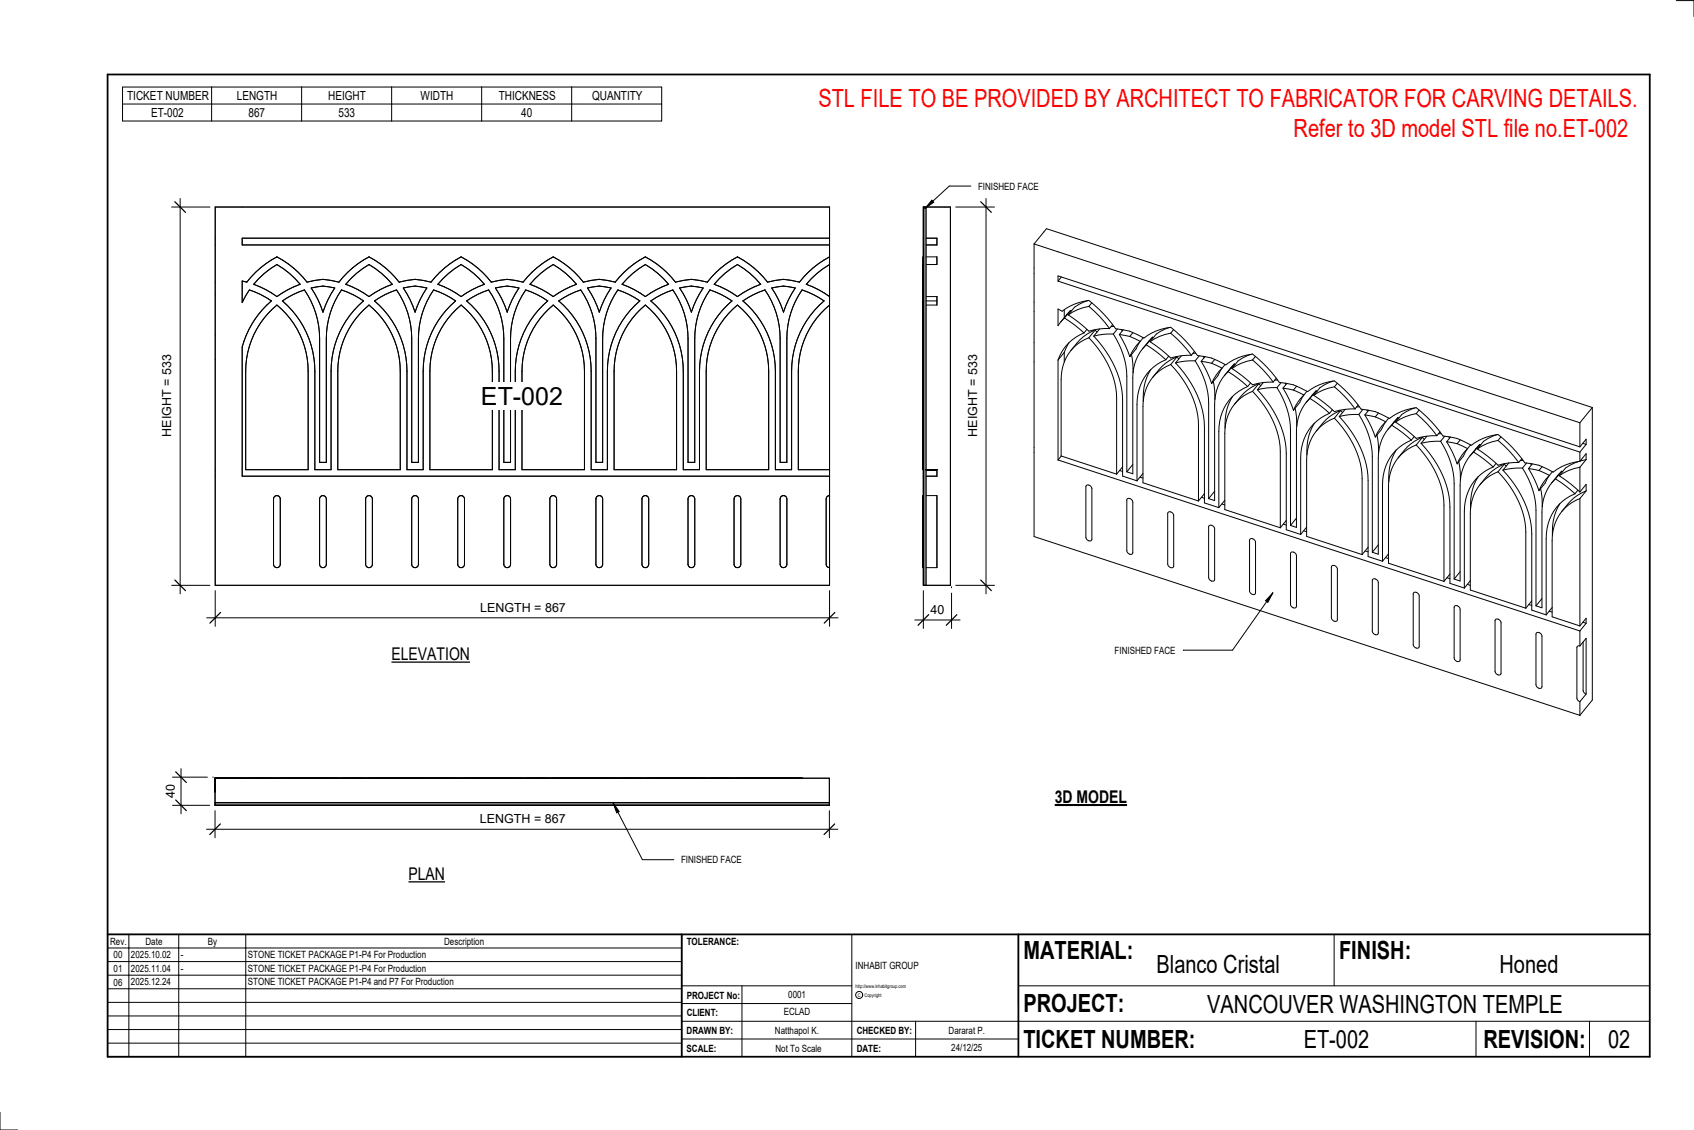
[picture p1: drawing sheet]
<svg xmlns="http://www.w3.org/2000/svg" width="914mm" height="610mm" viewBox="0 0 914 610" stroke-linecap="round" stroke-linejoin="round" font-family="sans-serif">
<path d="M498 112h2v204h-2z" fill="#7c7c7c"/>
<g fill="none" stroke="#000" stroke-width=".54">
<path d="M116 112h332v204h-332zM498 112h15v204h-15zM500 112v204M149 139l-8 6-8 7M149 139l9 6 8 7M199 139l-9 6-7 7M199 139l9 6 7 7M249 139l9 6 7 7M249 139l-9 6-7 7M299 139l8 6 8 7M299 139l-9 6-8 7M348 139l-9 6-7 7"/>
<path d="M348 139l9 6 8 7M398 139l-9 6-7 7M398 139l9 6 7 7M448 128h-317v4h317M498 128h.1M498 139v13M500 128h6v4h-6M500 139h6M506 139v4M133 152h-2v11l4-7 6 3 6 3M137 153l6 3 6 4M137 153a46 46 0 0 1 12-10 46 46 0 0 1 13 10"/>
<path d="M162 153l-6 3-7 4M168 155a20 20 0 0 1 13 0l-4 7-3 6-2-6zM174 151l-8 1M174 151l9 1M187 153l6 3 6 4M187 153a46 46 0 0 1 12-10 46 46 0 0 1 13 10M212 153l-7 3-6 4M218 155a20 20 0 0 1 12 0l-3 7-3 6-3-6zM224 151l9 1M224 151l-9 1M236 153l7 3 6 4M236 153a46 46 0 0 1 13-10 46 46 0 0 1 12 10"/>
<path d="M261 153l-6 3-6 4M267 155a20 20 0 0 1 13 0l-4 7-2 6-3-6zM274 151l8 1M274 151l-9 1M286 153l7 3 6 4M286 153a46 46 0 0 1 13-10 46 46 0 0 1 12 10M311 153l-6 3-6 4M317 155a20 20 0 0 1 13 0l-4 7-3 6-2-6zM323 151l-8 1M323 151l9 1M336 153l6 3 6 4M336 153a46 46 0 0 1 12-10 46 46 0 0 1 13 10"/>
<path d="M361 153l-7 3-6 4M367 155a20 20 0 0 1 13 0l-4 7-3 6-3-6zM373 151l-8 1M373 151l9 1M386 153l6 3 6 4M386 153a46 46 0 0 1 12-10 46 46 0 0 1 13 10M411 153l-7 3-6 4M417 155a20 20 0 0 1 12 0l-3 7-3 6-3-6zM423 151l-9 1M423 151l9 1M435 153l7 3 6 4-6-4zM436 147l6-5 6-3-9 6-7 7z"/>
<path d="M448 143a46 46 0 0 0-13 10M498 152h.1M498 156v5M498 154v14M498 151v1M498 156v27M498 156v6M498 143v17M500 160h6M500 143h6M506 160v2h-6M506 160v5h-6"/>
<path d="M147 162a50 50 0 0 0-16 25M147 167l2-2a46 46 0 0 1 17 35v53h-33v-53a46 46 0 0 1 14-33zM196 162l-5-3-7-3a46 46 0 0 0-8 27v66h-3v-66a46 46 0 0 0-9-27l-6 3-6 3a50 50 0 0 1 18 38v53h9v-53M196 162a50 50 0 0 0-17 38M197 167l2-2a46 46 0 0 1 17 35v53h-34v-53a46 46 0 0 1 15-33zM246 162l-6-3-6-3a46 46 0 0 0-8 27v66h-4v-66a46 46 0 0 0-8-27l-6 3-6 3a50 50 0 0 1 18 38v53h8v-53M246 162a50 50 0 0 0-18 38M246 167l3-2a46 46 0 0 1 17 35v53h-34v-53a46 46 0 0 1 14-33zM296 162a50 50 0 0 0-18 38M296 162l-6-3-6-3a46 46 0 0 0-8 27v66h-4v-66a46 46 0 0 0-8-27l-6 3-6 3a50 50 0 0 1 17 38v53h9v-53M296 167l3-2a46 46 0 0 1 16 35v53h-33v-53a46 46 0 0 1 14-33zM345 162a50 50 0 0 0-17 38"/>
<path d="M345 162l-5-3-7-3a46 46 0 0 0-8 27v66h-3v-66a46 46 0 0 0-9-27l-6 3-5 3a50 50 0 0 1 17 38v53h9v-53M346 167l2-2a46 46 0 0 1 17 35v53h-34v-53a46 46 0 0 1 15-33zM395 162a50 50 0 0 0-17 38M395 162l-6-3-6-3a46 46 0 0 0-8 27v66h-4v-66a46 46 0 0 0-8-27l-6 3-6 3a50 50 0 0 1 18 38v53h9v-53M396 167l2-2a46 46 0 0 1 17 35v53h-34v-53a46 46 0 0 1 15-33zM445 162a50 50 0 0 0-18 38M445 162l-6-3-6-3a46 46 0 0 0-8 27v66h-4v-66a46 46 0 0 0-8-27l-6 3-6 3a50 50 0 0 1 18 38v53h8v-53M448 165a46 46 0 0 0-17 35v53h17M498 162v25M498 162v38v-35M131 187v70h317M498 257h.1"/>
<path d="M498 253h.1M500 253h6v4h-6M148 269v35M149 267l2 1v1M149 267l-1 1v1M151 269v35M173 269v35M174 267l-1 1v1M174 267l2 1v1M176 269v35M197 269v35M199 267l1 1 1 1"/>
<path d="M199 267l-1 1-1 1M201 269v35M222 269v35M224 267l1 1 1 1M224 267l-1 1-1 1M226 269v35M247 269v35M249 267l-1 1-1 1M249 267l1 1 1 1M251 269v35M272 269v35M274 267l1 1 1 1"/>
<path d="M274 267l-2 1v1M276 269v35M297 269v35M299 267l-2 1v1M299 267l1 1v1M300 269v35M322 269v35M323 267l-1 1v1M323 267l2 1v1M325 269v35M347 269v35M348 267l-1 1v1"/>
<path d="M348 267l2 1v1M350 269v35M371 269v35M373 267l-1 1-1 1M373 267l1 1 1 1M375 269v35M396 269v35M398 267l-1 1-1 1M398 267l1 1 1 1M400 269v35M421 269v35M423 267l-1 1-1 1"/>
<path d="M423 267l1 1 1 1M425 269v35M446 269v35M446 268l2-1-2 1v1zM498 267v2M500 267h6M506 267v2M506 267v39M148 304v2h1M151 304v2h-2M173 304v2h1M176 304v2h-2"/>
<path d="M197 304l1 2h1M201 304l-1 2h-1M222 304l1 2h1M226 304l-1 2h-1M247 304l1 2h1M251 304l-1 2h-1M272 304v2h2M276 304l-1 2h-1M297 304v2h2M300 304v2h-1M322 304v2h1M325 304v2h-2"/>
<path d="M347 304v2h1M350 304v2h-2M371 304l1 2h1M375 304l-1 2h-1M396 304l1 2h1M400 304l-1 2h-1M421 304l1 2h1M425 304l-1 2h-1M446 304v2h2h-2zM498 304v2M500 306h6M506 304v2"/>
<path d="M514 317h.1"/>
</g>
<path d="M116 433h332v1h-332z" fill="#7c7c7c"/>
<g fill="none" stroke="#000" stroke-width=".54">
<path d="M516 112h21M532 107v213M558 132l7-9 295 97M558 132l295 96M558 132v157l295 97M571 152v-3l282 92M571 152l282 92M573 149l-2 3M574 167v4M575 172l-4 4v-9l2 1 7-4 8-2 8 7 6 8a30 30 0 0 1 15 5l7-3 8-2 8 7 6 8a30 30 0 0 1 16 5l6-4 8-2 8 7 7 8a30 30 0 0 1 15 5l6-4 8-2 8 8 7 8a30 30 0 0 1 15 5l7-4 7-2 8 7 7 8a30 30 0 0 1 15 5l7-4 8-2 8 8 6 8a30 30 0 0 1 15 5l7-4 8-2M575 172l10 8M576 170l-3 4"/>
<path d="M577 170l11 9 5-1 6-1M578 167l-2 3M578 167v1M578 167l-3 5M585 180a24 24 0 0 0-14 14M587 178l-2 2M587 162a18 18 0 0 0-10 8M588 165a27 27 0 0 0-11 5M588 165l6 6 5 6M589 163l-1 2M591 178l-4 2a31 31 0 0 0-9 9M591 178l-3 4"/>
<path d="M591 178l1 1M594 177l-4 4M601 175l-2 2M601 176h-1M603 177l-2 3M605 178l1 1M606 178l-2 2M612 179l-2 3M631 177a18 18 0 0 0-10 7M632 180a27 27 0 0 0-11 4M632 180l6 5 5 7M633 178l-1 2"/>
<path d="M571 194v54M574 190l-3 4M574 190v5M577 185l-3 5M588 182a23 23 0 0 0-15 23v41M588 182a49 49 0 0 1 15 33v41M590 181a53 53 0 0 1 16 35v41l8 2M601 180h-6l-5 1M601 180a43 43 0 0 1 7 23v52M604 180l6 12M604 180l6 2M610 182l5 2"/>
<path d="M611 191l1 10M615 184l-2 4-3 4M615 184l-3 4-2 4M617 182l-2 2M619 186a24 24 0 0 0-8 18v52l-3-1M619 186l10 8M620 184l-3 4M621 184l11 9 5-1h6M621 199l-3 7-1 10M622 182l-2 2M622 182l-3 4M622 182h1"/>
<path d="M629 194a25 25 0 0 0-15 24v41M631 192l-2 2M632 197a23 23 0 0 0-15 22v41l30 10M632 197a49 49 0 0 1 15 32v41M635 196a53 53 0 0 1 15 34v41l8 3M635 193l-4 2a31 31 0 0 0-9 9M635 193l-3 4M635 193l1 1M638 192l-3 4M645 190l-2 2M645 195h-5l-5 1M645 195a43 43 0 0 1 7 22v52"/>
<path d="M645 191h-1M647 192l-2 3M648 195l6 12M648 195l6 1M650 192v1M650 192l-2 3M654 196l6 3M656 194l-2 2M659 199l-2 4-3 4M660 199l-4 3-2 5M661 197l-1 2M664 199l-3 4"/>
<path d="M665 199l11 9 5-2h6M666 196l-2 3M666 196l-3 4M666 196l1 1M675 191a18 18 0 0 0-10 8M676 194a27 27 0 0 0-11 5M676 194l6 6 5 6M678 192l-2 2M655 206l1 10M663 200a24 24 0 0 0-7 18v52l-4-1M663 200l10 9M665 214l-3 7-1 10"/>
<path d="M670 214l-4 4M673 209a25 25 0 0 0-15 24v41M675 207l-2 2M676 211a23 23 0 0 0-15 23v41l30 10M676 211a49 49 0 0 1 15 33v41M679 210a53 53 0 0 1 15 35v41l8 2M679 207l-6 4-3 3M679 207l-3 4M679 207l1 1M682 206l-3 4M689 204l-2 2M689 209h-5l-5 1"/>
<path d="M689 209a43 43 0 0 1 8 23v51M690 205h-2M692 206l-3 3M693 209l5 12M693 209l5 1M694 207h.1M695 207l-2 2M698 210l6 3M700 208l-2 2M704 213l-2 4-4 4M704 213l-3 4-3 4M705 211l-1 2"/>
<path d="M707 215a24 24 0 0 0-7 18v52l-3-2M707 215l11 8M708 213l-3 4M709 213l11 9 6-1h5M710 211l-2 2M710 211l-3 4M710 211h1M720 206a18 18 0 0 0-11 7M720 209a27 27 0 0 0-11 4M720 209l6 5 5 7M722 207l-2 2M733 219l-2 2"/>
<path d="M734 219l-2 1M860 220l-7 8M860 220v158l-7 8M699 220l1 10M709 228l-3 7-1 10M714 228l-3 5M718 223a25 25 0 0 0-16 24v41M719 221l-1 2M720 226a23 23 0 0 0-15 22v41l30 10M720 226a49 49 0 0 1 15 32v41M723 225a53 53 0 0 1 15 34v41l8 3M724 221l-7 4-3 3"/>
<path d="M724 221l-4 5M724 221l1 2M726 221l-3 4M733 224h-5l-5 1M733 224a43 43 0 0 1 8 22v52M736 221l-3 3M737 224l5 12M737 224l5 1M738 221v1M739 221l-2 3M742 225l6 3M743 235l1 9"/>
<path d="M744 223l-2 2M748 228l-2 4-4 4M748 228l-3 3-3 5M750 226l-2 2M751 229a24 24 0 0 0-7 18v52l-3-1M751 229l11 8M753 227l-4 5M753 228l11 9 6-2h6M755 225l-3 3M755 225l-4 4M755 225v1M762 237a25 25 0 0 0-16 25v41"/>
<path d="M763 236l-1 1M764 220a18 18 0 0 0-11 8M764 223a27 27 0 0 0-11 5M764 223l6 6 6 6M766 221l-2 2M767 239a53 53 0 0 1 16 35v41l7 2M768 236l-5 2-5 5M768 236l-4 4M768 236l1 1M770 235l-3 4M777 233l-1 2M778 238h-6l-5 1"/>
<path d="M778 238a43 43 0 0 1 7 23v51M778 234h-2M780 235l-2 3M781 238l6 12M781 238l6 1M782 236h.1M783 236l-2 2M787 239l5 3M788 237l-1 2M799 240l-2 2M799 240l-4 4M799 240h.1"/>
<path d="M808 235a18 18 0 0 0-11 7M809 238a27 27 0 0 0-12 4M809 238l6 5 5 6M810 236l-1 2M853 228v13M854 239l2 1M856 240v-3l-3 4M856 240l-3 4M571 248l282 92M573 246l30 10M573 246l-2 2M604 254h2"/>
<path d="M606 252l-3 4M611 251l-3 4M615 257l2 1M617 255l-3 4M754 243l-3 7-1 10M758 243l-3 4M764 240a23 23 0 0 0-15 23v41l30 10M764 240a49 49 0 0 1 15 33v41M787 249l1 10M792 242l-2 4-3 4M792 242l-3 4-2 4M794 240l-2 2"/>
<path d="M795 244a24 24 0 0 0-7 18v51l-3-1M795 244l11 8M797 242l-4 4M797 242l12 9 5-1 6-1M798 257l-3 7-1 10M802 257l-3 4M806 252a25 25 0 0 0-16 24v41M808 250l-2 2M809 255a23 23 0 0 0-15 22v41l30 10M809 255a49 49 0 0 1 15 32v41M811 254a53 53 0 0 1 16 34v41l8 3M812 250l-4 3-6 4"/>
<path d="M812 250l-3 5M812 250l1 1M814 250l-3 4M821 247l-1 2M822 253h-6l-5 1M822 253a43 43 0 0 1 7 22v52M822 248h-1M824 250l-2 3M825 253l6 12M825 253l6 1M826 250l1 1M827 250l-2 3"/>
<path d="M831 254l5 2M832 252l-1 2M836 257l-2 4-3 4M836 256l-3 4-2 5M838 254l-2 2M840 258a24 24 0 0 0-8 18v52l-3-1M840 258l10 8M841 256l-3 5M842 257l11 8M843 254l-2 3M843 254l-3 4M843 254h.1"/>
<path d="M852 249a18 18 0 0 0-10 8M853 252a27 27 0 0 0-11 5M853 252v13M853 244v5M856 248l-3 1M856 248l-3 4M856 248v-3l-3 4M586 262a2.1 2.1 0 0 1 3 2v27a1.7 1.7 0 0 1-2 1 1.7 1.7 0 0 1-1-2zM608 269a2.1 2.1 0 0 1 3 2v27a1.7 1.7 0 0 1-2 1 1.7 1.7 0 0 1-1-2zM631 276a2.1 2.1 0 0 1 3 2v27a1.7 1.7 0 0 1-3 1 1.7 1.7 0 0 1-1-2zM649 268l1 1M650 266l-3 4"/>
<path d="M656 265l-4 4M660 272h1M661 270l-3 4M700 280l-3 3M832 264v9M842 272l-3 7-1 10M846 272l-3 4M850 266a25 25 0 0 0-15 25v41M852 264l-2 2M853 269a23 23 0 0 0-15 23v41l15 5M853 269v69M856 265l-6 3-3 4"/>
<path d="M856 265l-3 4M856 265v-4l-3 4M653 284a2.1 2.1 0 0 1 3 1v28a1.7 1.7 0 0 1-2 0 1.7 1.7 0 0 1-2-1zM675 291a2.1 2.1 0 0 1 3 2v27a1.7 1.7 0 0 1-2 1 1.7 1.7 0 0 1-2-2zM693 283h1M694 281l-3 4M697 298a2.1 2.1 0 0 1 3 2v27a1.7 1.7 0 0 1-2 1 1.7 1.7 0 0 1-1-2zM704 286l1 1M705 284l-3 4M737 297l1 1M738 295l-3 4M744 294l-3 4"/>
<path d="M749 299l-3 4M516 316h21M719 305a2.1 2.1 0 0 1 3 2v27a1.7 1.7 0 0 1-2 1 1.7 1.7 0 0 1-1-2zM741 313a2.1 2.1 0 0 1 3 1v27a1.7 1.7 0 0 1-2 1 1.7 1.7 0 0 1-1-2zM748 301h1M763 320a2.1 2.1 0 0 1 3 1v28a1.7 1.7 0 0 1-2 1 1.7 1.7 0 0 1-1-2zM781 312h2M783 310l-4 4M788 308l-3 4M792 315l2 1M794 313l-4 4M785 327a2.1 2.1 0 0 1 3 2v27a1.7 1.7 0 0 1-2 1 1.7 1.7 0 0 1-1-2z"/>
<path d="M807 334a2.1 2.1 0 0 1 3 2v27a1.7 1.7 0 0 1-2 1 1.7 1.7 0 0 1-1-2zM825 326l2 1M827 324l-3 4M832 323l-3 4M836 330h2M838 328l-3 4M854 336h2M856 336v-2l-3 4M856 336l-3 4M829 341a2.1 2.1 0 0 1 3 2v27a1.7 1.7 0 0 1-2 1 1.7 1.7 0 0 1-1-2zM853 348l-1 1h-1v28l2 2M853 340v8"/>
<path d="M853 348l3-4v30M855 346v26l1 2M853 379v7M856 374l-3 5M115 419h.1M116 420h13zM116 420h2M116 420h332v14h-332zM133 420h-17M135 420h6zM141 420h6zM141 420h22h-18"/>
<path d="M141 420h-22h18M141 420h-25M153 420h13zM166 420h-25M166 420h-17M166 420h12zM166 420h2M166 420h-2M183 420h-17M184 420h7zM191 420h6zM191 420h22h-18"/>
<path d="M191 420h-22h17M191 420h-25M203 420h13zM214 420h2M216 420h-25M216 420h-17M216 420h1M228 420h-10M228 420h-12M232 420h-4M234 420h6zM236 420h-8"/>
<path d="M240 420h7zM240 420h22h-17M240 420h-22h10M240 420h-24M253 420h12zM263 420h2M265 420h-25M265 420h-17M265 420h13zM265 420h2M282 420h-17M284 420h6z"/>
<path d="M290 420h6zM290 420h2M290 420h-22h18M290 420h-25M292 420h20h-18M302 420h13zM313 420h2M315 420h-25M315 420h-17M315 420h12zM315 420h2M332 420h-17"/>
<path d="M333 420h7zM340 420h6zM340 420h22h-18M340 420h-22h17M340 420h-25M352 420h13zM363 420h2M365 420h-25M365 420h-17M365 420h12zM365 420h1M382 420h-17"/>
<path d="M383 420h7zM388 420h2M388 420h-20h17M390 420h6zM390 420h21h-17M390 420h-25M402 420h12zM411 420h-21M413 420h1M414 420h-16M414 420h13zM414 420h2"/>
<path d="M417 420h16zM431 420h-17M433 420h-19M116 433h332"/>
</g>
<path d="M529 109l6 6M529 313l6 6" fill="none" stroke="#000" stroke-width=".67"/>
<path d="M521 192h8v44h-8z" fill="#fff"/>
<path d="M498 319v20M514 320v19M494 334h24" fill="none" stroke="#000" stroke-width=".54"/>
<path d="M501 332l-5 5M517 332l-6 5" fill="none" stroke="#000" stroke-width=".67"/>
<path d="M502 325h8v8h-8z" fill="#fff"/>
<path d="M116 319v19M448 319v19M112 333h340" fill="none" stroke="#000" stroke-width=".54"/>
<path d="M119 330l-6 6M451 330l-6 6" fill="none" stroke="#000" stroke-width=".67"/>
<path d="M259 324h46v7h-46z" fill="#fff"/>
<path d="M93 112h20M97 107v213M93 316h20" fill="none" stroke="#000" stroke-width=".54"/>
<path d="M94 109l6 6M94 313l6 6" fill="none" stroke="#000" stroke-width=".67"/>
<g fill="#fff">
<path d="M86 192h8v44h-8z"/>
<path d="M260 206h44v15h-44z"/>
</g>
<path d="M116 437v15M448 437v15M111 447h341" fill="none" stroke="#000" stroke-width=".54"/>
<path d="M119 444l-6 6M451 444l-6 6" fill="none" stroke="#000" stroke-width=".67"/>
<path d="M259 438h46v8h-46z" fill="#fff"/>
<path d="M93 419h19M98 415v24M93 434h20" fill="none" stroke="#000" stroke-width=".54"/>
<path d="M95 416l6 6M95 432l6 5" fill="none" stroke="#000" stroke-width=".67"/>
<path d="M88 423h8v8h-8z" fill="#fff"/>
<g fill="none" stroke="#000" stroke-width=".54">
<path d="M905 0h9v9M460 504v66M720 504v28M891 504h-341v37M368 532h92M401 532v38M550 532h341M368 551h523M368 541h92M494 551v19M797 551v19M858 551v19"/>
<path d="M368 561h182M0 600v10h10"/>
<circle cx="464" cy="537" r="1.9"/>
</g>
<path d="M58 40h833v530h-833zM58 504h833M368 504v66M550 504v66" fill="none" stroke="#000" stroke-width=".96"/>
<g fill="#fff">
<path d="M652 534h192v15h-192z"/>
<path d="M513 562h17v6h-17z"/>
<path d="M425 533h10v6h-10z"/>
<path d="M423 543h15v6h-15z"/>
<path d="M418 553h24v6h-24z"/>
<path d="M624 513h68v15h-68z"/>
<path d="M809 513h33v15h-33z"/>
<path d="M512 553h20v6h-20z"/>
<path d="M704 553h35v15h-35z"/>
<path d="M442 45h443v16h-443z"/>
<path d="M868 553h12v15h-12z"/>
<path d="M61 512h5v6h-5z"/>
<path d="M61 520h5v6h-5z"/>
<path d="M61 527h5v6h-5z"/>
</g>
<path d="M66 47h291v18h-291zM66 56h291M114 47v18M163 47v18M211 47v18M260 47v18M309 47v18" fill="none" stroke="#000" stroke-width=".54"/>
<path d="M211 348h43v10h-43z" fill="#fff"/>
<path d="M211 357h43" fill="none" stroke="#000" stroke-width=".69" stroke-linecap="butt"/>
<path d="M220 466h20v11h-20z" fill="#fff"/>
<path d="M220 476h20" fill="none" stroke="#000" stroke-width=".69" stroke-linecap="butt"/>
<path d="M569 424h40v12h-40z" fill="#fff"/>
<path d="M569 434h39" fill="none" stroke="#000" stroke-width="1.1" stroke-linecap="butt"/>
<path d="M698 62h183v15h-183z" fill="#fff"/>
<g fill="none" stroke="#000" stroke-width=".54">
<path d="M503 108l1 1-5 3zM524 100h-12l-13 12M687 320l-3 5-1-1zM687 320l-22 31h-26M331 433l3 5-1 1zM331 433l16 31h17M58 504h310v66h-310zM58 519h310M58 511h310M70 504v66M96 504v66M133 504v66"/>
<path d="M58 533h310M58 526h310M58 555h310M58 548h310M58 541h310M58 563h310"/>
</g>
<path d="M503 108l1 1-5 3zM687 320l-3 5-1-1zM331 433l3 5-1 1z" fill="#000"/>
<g font-size="13.5" fill="#f00">
<text x="442" y="58">STL FILE TO BE PROVIDED BY ARCHITECT TO FABRICATOR FOR CARVING DETAILS.</text>
<text x="698" y="74">Refer to 3D model STL file no.ET-002</text>
</g>
<g font-size="13.5">
<text x="260" y="218">ET-002</text>
<text x="552" y="517">MATERIAL:</text>
<text x="723" y="517">FINISH:</text>
<text x="624" y="525">Blanco Cristal</text>
<text x="809" y="525">Honed</text>
<text x="552" y="546">PROJECT:</text>
<text x="652" y="546">VANCOUVER WASHINGTON TEMPLE</text>
<text x="552" y="565">TICKET NUMBER:</text>
<text x="704" y="565">ET-002</text>
<text x="801" y="565">REVISION:</text>
<text x="868" y="565">02</text>
</g>
<g font-size="9.4">
<text x="211" y="356">ELEVATION</text>
<text x="569" y="433">3D MODEL</text>
<text x="220" y="475">PLAN</text>
</g>
<g font-size="6.7">
<text x="69" y="54">TICKET NUMBER</text>
<text x="128" y="54">LENGTH</text>
<text x="177" y="54">HEIGHT</text>
<text x="227" y="54">WIDTH</text>
<text x="269" y="54">THICKNESS</text>
<text x="320" y="54">QUANTITY</text>
<text x="82" y="63">ET-002</text>
<text x="134" y="63">867</text>
<text x="183" y="63">533</text>
<text x="281" y="63">40</text>
<text x="92" y="236" transform="rotate(-90 92 236)">HEIGHT = 533</text>
<text x="527" y="236" transform="rotate(-90 527 236)">HEIGHT = 533</text>
<text x="259" y="330">LENGTH = 867</text>
<text x="502" y="331">40</text>
<text x="94" y="431" transform="rotate(-90 94 431)">40</text>
<text x="259" y="444">LENGTH = 867</text>
</g>
<g font-size="5.4">
<text x="528" y="102">FINISHED FACE</text>
<text x="602" y="353">FINISHED FACE</text>
<text x="368" y="466">FINISHED FACE</text>
<text x="59" y="510">Rev.</text>
<text x="79" y="510">Date</text>
<text x="112" y="510">By</text>
<text x="240" y="510">Description</text>
<text x="371" y="510">TOLERANCE:</text>
<text x="61" y="517">00</text>
<text x="71" y="517">2025.10.02</text>
<text x="98" y="517">-</text>
<text x="134" y="517">STONE TICKET PACKAGE P1-P4 For Production</text>
<text x="61" y="525">01</text>
<text x="71" y="524">2025.11.04</text>
<text x="98" y="524">-</text>
<text x="134" y="524">STONE TICKET PACKAGE P1-P4 For Production</text>
<text x="462" y="523">INHABIT GROUP</text>
<text x="61" y="532">06</text>
<text x="71" y="532">2025.12.24</text>
<text x="134" y="532">STONE TICKET PACKAGE P1-P4 and P7 For Production</text>
<text x="371" y="539">PROJECT No:</text>
<text x="425" y="538">0001</text>
<text x="371" y="548">CLIENT:</text>
<text x="423" y="548">ECLAD</text>
<text x="371" y="558">DRAWN BY:</text>
<text x="418" y="558">Natthapol K.</text>
<text x="462" y="558">CHECKED BY:</text>
<text x="512" y="558">Dararat P.</text>
<text x="371" y="567">SCALE:</text>
<text x="419" y="567">Not To Scale</text>
<text x="462" y="567">DATE:</text>
<text x="513" y="567">24/12/25</text>
</g>
<g font-size="2.7">
<text x="462" y="533">http://www.inhabitgroup.com</text>
<text x="463" y="538">C</text>
<text x="467" y="538">Copyright</text>
</g>
</svg>
